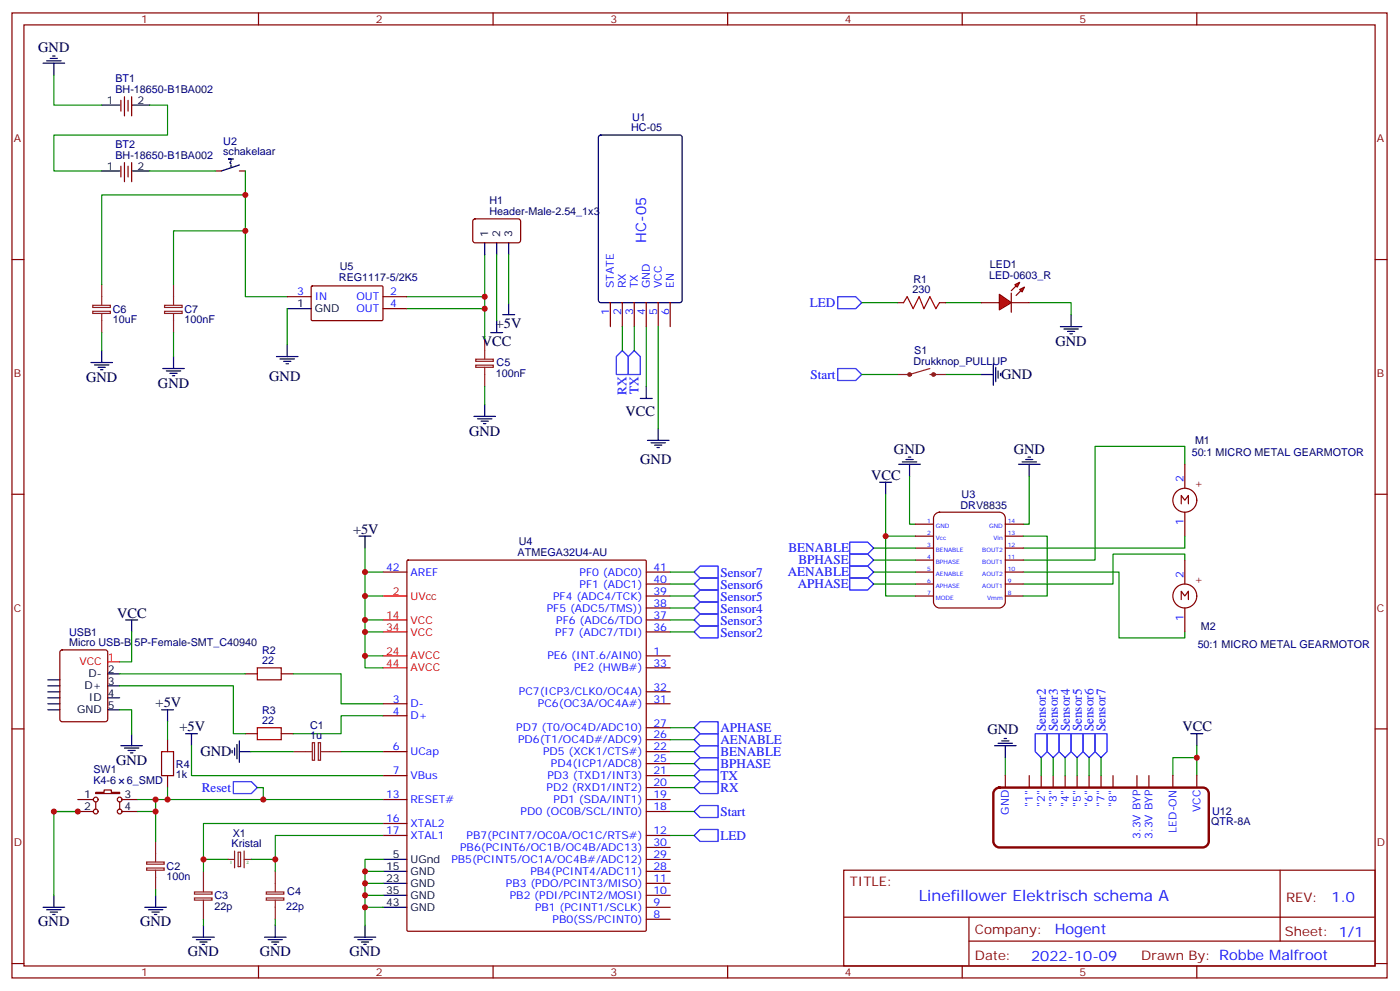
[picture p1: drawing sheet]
<svg xmlns="http://www.w3.org/2000/svg" width="413mm" height="292mm" viewBox="0 0 413 292" stroke-linecap="round" stroke-linejoin="round" font-family="sans-serif">
<g fill="none" stroke="#870000" stroke-width=".35">
<path d="M3.5 3.8h405.4v284.3h-405.4zM7.1 7.3h398.2v277.3h-398.2zM76.2 3.8v3.5M145.3 3.8v3.5M214.5 3.8v3.5M283.6 3.8v3.5M352.8 3.8v3.5M3.5 76.5h3.6M405.3 76.5h3.6M3.5 145.6h3.6M405.3 145.6h3.6M3.5 214.8h3.6"/>
<path d="M405.3 214.8h3.6M248.7 256.4h156.6v28.2h-156.6zM377.3 256.4v20.9M248.7 270.2h156.5M285.6 277.3h119.6M285.6 270.2v14.2M3.5 283.9h3.6M76.2 284.6v3.5M145.3 284.6v3.5M214.5 284.6v3.5M283.6 284.6v3.5M352.8 284.6v3.5"/>
<path d="M405.3 283.9h3.6"/>
</g>
<path d="M278.7 89.2h10.6M303.4 89.2h12.3v3.5M349.2 136.8v-5.3h-26.4v33.5h-21.2M349.2 158v3.5h-47.6M301.6 168.6h28.2v19.4h19.4v-1.8M349.2 165v-1.7h-21.1v8.8h-26.5" fill="none" stroke="#008700" stroke-width=".35"/>
<path d="M312.6 96.2h6.3M313.6 96.9h4.3M314.7 97.6h2.1M315.4 98.4h.7M315.7 92.7v3.5" fill="none" stroke="#000" stroke-width=".35"/>
<g fill="#f00" stroke="#870000" stroke-width=".35">
<path d="M294.6 86.7l3.5 2.5-3.5 2.1z"/>
<path d="M298.1 86.4v5.6z"/>
</g>
<g fill="#870000" stroke="#870000" stroke-width=".35">
<path d="M298.1 85.7l1.4-1.5z"/>
<path d="M300.9 85.7l-1.4 1.4z"/>
</g>
<g fill="#f00" stroke="#870000" stroke-width=".35">
<path d="M299.2 83.9l1.4-.7-.7 1.4z"/>
<path d="M300.6 85.3l1.4-.7-.7 1.4z"/>
</g>
<g fill="none" stroke="#870000" stroke-width=".35">
<path d="M35.6 29.6v3.1M36.7 28.5v5.6M37.7 29.6v3.1M38.8 28.5v5.6M35.6 49v3.1M36.7 47.9v5.7M37.7 49v3.1M38.8 47.9v5.7M63.5 50.4h1.8M70.6 50.4h1.7M179.9 89.2v7M183.4 89.2v7"/>
<path d="M187 89.2v7M190.5 89.2v7M194 89.2v7M197.6 89.2v7M264.6 89.2h1.7M276.9 89.2h1.8M289.3 89.2h5.3M298.1 89.2h5.3M349.2 136.8v7.1M269.9 154.4h5.3M269.9 158h5.3M275.8 151.4l1.1-.5h17.7a1.76 1.76 0 0 1 1.7 1.8v24.7a1.89 1.89 0 0 1-1.7 1.7h-17.7a1.89 1.89 0 0 1-1.7-1.7v-24.7z"/>
<path d="M296.3 154.4h5.3M296.3 158h5.3M348.2 148.4v-2.4l1 1.4 1.1-1.4v2.4M349.2 150.9v7.1M112.9 168.6h7M120 165.2l.3-.2h69.8l.4 .2v108.8l-.2 .3-70 .1-.3-.2zM190.5 168.6h7.1M190.5 172.1h7.1M190.5 175.6h7.1M190.5 179.1h7.1M269.9 161.5h5.3M269.9 165h5.3"/>
<path d="M269.9 168.6h5.3M269.9 172.1h5.3M269.9 175.6h5.3M296.3 161.5h5.3M296.3 165h5.3M296.3 168.6h5.3M296.3 172.1h5.3M296.3 175.6h5.3M348.2 176.7v-2.5l1 1.4 1.1-1.4v2.5M349.2 165v7.1M349.2 179.1v7.1M17.9 191.7l.4-.2h12.7l.7 .4v20l-.4 .7-13 .1-.6-.5-.1-20z"/>
<path d="M72.3 198.5h3.5M82.9 198.5h3.5M190.5 196.8h7.1M190.5 193.3h7.1M190.5 182.7h7.1M190.5 186.2h7.1M49.4 217.9v3.6M72.3 216.2h3.5M82.9 216.2h3.5M112.9 207.4h7M112.9 210.9h7M190.5 207.4h7.1"/>
<path d="M190.5 203.8h7.1M190.5 217.9h7.1M190.5 214.4h7.1M22.9 239.1h4.6M22.9 235.6h4.6M28.2 233.5h2.5v-.7h2.1v.7h2.5v.3h-7.1zM28.2 236.3v2.1M35.3 236.3v2.1M36 239.1h4.6M36 235.6h4.6M49.4 228.5v3.6M112.9 235.6h7"/>
<path d="M112.9 228.5h7M112.9 221.5h7M190.5 239.1h7.1M190.5 235.6h7.1M190.5 232.1h7.1M190.5 228.5h7.1M190.5 225h7.1M190.5 221.5h7.1M296.3 228.5v3.6M303.4 228.5v3.6M306.9 228.5v3.6M310.4 228.5v3.6"/>
<path d="M314 228.5v3.6M317.5 228.5v3.6M321 228.5v3.6M324.6 228.5v3.6M328.1 228.5v3.6M335.1 228.5v3.6M338.7 228.5v3.6M345.7 228.5v3.6M352.8 228.5v3.6M112.9 246.2h7M112.9 242.6h7M190.5 246.2h7.1"/>
<path d="M190.5 256.8h7.1M190.5 253.2h7.1M190.5 249.7h7.1M190.5 270.9h7.1M190.5 267.3h7.1M190.5 263.8h7.1M190.5 260.3h7.1"/>
<circle cx="349.2" cy="147.4" r="3.5"/>
<circle cx="349.2" cy="175.6" r="3.5"/>
<circle cx="28.2" cy="239.1" r=".71"/>
<circle cx="28.2" cy="235.6" r=".71"/>
<circle cx="35.3" cy="239.1" r=".71"/>
<circle cx="35.3" cy="235.6" r=".71"/>
</g>
<path d="M266.3 89.2l1.1-1.8 1.8 3.5 1.7-3.5 1.4 3.5 1.8-3.5 1.8 3.5 1-1.7M75.8 196.8h7.1v3.5h-7.1zM75.8 214.4h7.1v3.5h-7.1zM47.6 221.5h3.6v7h-3.6z" fill="none" stroke="#a10000" stroke-width=".35"/>
<g fill="none" stroke="#008700" stroke-width=".35">
<path d="M15.9 22.2v8.8h14.1M44.1 31h5.3v8.8h-33.5v10.6h14.1M44.1 50.4h19.4M183.4 96.2v7.1M187 96.2v7.1M190.5 96.2v17.7M194 96.2v30M254 89.2h10.6M254 110.3h10.6M278.7 110.3h10.6M261.1 158v17.6h8.8M261.1 145.6v12.4h8.8"/>
<path d="M268.1 140.3v14.1h1.8M301.6 158h7.1v17.6h-7.1M303.4 140.3v14.1h-1.8M107.6 161.5v7.1h5.3M107.6 168.6v7h5.3M107.6 175.6v7.1h5.3M197.6 168.6h7M197.6 172.1h7M197.6 175.6h7M197.6 179.1h7M257.5 168.6h12.4M257.5 172.1h12.4"/>
<path d="M257.5 161.5h12.4M257.5 165h12.4M35.3 198.5h37M38.8 186.2v8.8h-3.5M86.4 198.5h14.1v8.9h12.4M107.6 182.7v3.5h5.3M107.6 186.2v7.1h5.3M107.6 193.3v3.5h5.3M197.6 182.7h7M197.6 186.2h7M35.3 202.1h33.5v14.1h3.5M35.3 209.1h3.5v7.1"/>
<path d="M49.4 212.7v5.2M56.4 219.7v8.8h56.5M112.9 210.9h-12.4v5.3h-14.1M197.6 217.9h7M197.6 214.4h7M352.8 219.7v8.8M15.9 239.1h7h-7v24.7M40.6 239.1h5.3M40.6 235.6h72.3M45.9 235.6v12.3M49.4 232.1v3.5M74.1 221.5h12.3"/>
<path d="M75.8 232.1h1.8v3.5M100.5 221.5h12.4M197.6 232.1h7M197.6 228.5h7M197.6 239.1h7M197.6 225h7M197.6 221.5h7M296.3 223.2v5.3M306.9 223.2v5.3M310.4 223.2v5.3M314 223.2v5.3M317.5 223.2v5.3"/>
<path d="M321 223.2v5.3M324.6 223.2v5.3M352.8 223.2h-7.1v5.3M112.9 256.8h-5.3v3.5M112.9 253.2h-5.3v3.6M112.9 246.2h-31.8v10.6M197.6 246.2h7M45.9 262v1.8M60 270.9v1.7M81.1 270.9v1.7M112.9 267.3h-5.3v5.3M112.9 263.8h-5.3v3.5"/>
<path d="M112.9 260.3h-5.3v3.5"/>
</g>
<g fill="none" stroke="#000" stroke-width=".35">
<path d="M12.7 18.6h6.3M13.8 17.9h4.2M14.8 17.2h2.1M15.5 16.5h.7M15.9 18.6v3.6M30 31h5.3M38.8 31h5.3M176.6 40l.5-.2h23.3l.6 .4 .1 48.3-.5 .6-23.5 .1-.7-.5v-48.2zM30 50.4h5.3M38.8 50.4h5.3M68.1 47.6l-.4 .3 .4 .4M68.1 48.6v.7"/>
<path d="M68.8 46.8h-1.4h.7v.4M70.6 48.6l-5.3 1.8M188.7 117.4h3.6M190.5 113.9v3.5M289.3 110.3h3.5M292.8 107.2v6.3M293.5 108.2v4.3M294.2 109.3v2.1M294.9 110v.7M190.9 129.8h6.3M191.9 130.5h4.2M193 131.2h2.1"/>
<path d="M193.7 131.9h.7M194 126.2v3.6M264.9 136.8h6.4M266 136.1h4.2M267.1 135.4h2.1M267.8 134.7h.7M268.1 136.8v3.5M300.2 136.8h6.4M301.3 136.1h4.2M302.3 135.4h2.1M303 134.7h.7M303.4 136.8v3.5"/>
<path d="M105.8 158h3.6M107.6 158v3.5M259.3 142.1h3.5M261.1 142.1v3.5M31.7 198.5h3.6M37 182.7h3.6M38.8 182.7v3.5M14.1 202.1h3.5M14.1 205.6h3.5M14.1 209.1h3.5M14.1 200.3h3.5M14.1 203.8h3.5"/>
<path d="M14.1 207.4h3.5M31.7 202.1h3.6M31.7 205.6h3.6M31.7 209.1h3.6M35.6 219.7h6.4M38.8 216.2v3.5M47.6 209.1h3.6M49.4 209.1v3.6M54.7 216.2h3.5M56.4 216.2v3.5M69.8 219.4v4.2M70.6 218.3v6.3"/>
<path d="M293.2 219.7h6.3M294.2 219h4.2M295.3 218.3h2.1M296 217.6h.7M296.3 219.7v3.5M351 216.2h3.5M352.8 216.2v3.5M36.7 220.4h4.2M37.7 221.1h2.2M38.5 221.8h.7M68.4 221.1v.7M69.1 220.4v2.1"/>
<path d="M70.6 221.5h3.5M112.9 256.8h7M112.9 253.2h7M12.7 267.3h6.3M13.8 268h4.2M14.8 268.7h2.1M15.5 269.5h.7M15.9 263.8v3.5M42.7 267.3h6.3M43.7 268h4.3M44.8 268.7h2.1M45.5 269.5h.7"/>
<path d="M45.9 263.8v3.5M56.8 276.2h6.3M57.9 276.9h4.2M58.9 277.6h2.1M59.6 278.3h.7M60 272.6v3.6M78 276.2h6.3M79 276.9h4.3M80.1 277.6h2.1M80.8 278.3h.7M81.1 272.6v3.6M104.4 276.2h6.4"/>
<path d="M105.5 276.9h4.2M106.5 277.6h2.2M107.2 278.3h.7M107.6 272.6v3.6M112.9 260.3h7M112.9 263.8h7M112.9 267.3h7"/>
</g>
<g fill="none" stroke="#8c2424" stroke-width=".35">
<path d="M274.1 108.6l-6 1.7h-3.5M274.1 110.3h4.6M92.1 218.8h.6v5.2h-.6zM93.8 218.8h.7v5.2h-.7zM86.4 221.5h5.7M94.5 221.5h6M43.2 254h5.2v.6h-5.2zM43.2 255.8h5.2v.6h-5.2zM45.9 247.9v6M45.9 256.4v5.6M60 256.8v5.9M67 253.2h2.1"/>
<path d="M69.1 250.8v4.9M70.2 251.1h.7v4.2h-.7zM72 253.2h2.1M72 250.8v4.9M81.1 256.8v5.9M57.3 262.8h5.2v.7h-5.2zM57.3 264.6h5.2v.6h-5.2zM60 265.2v5.7M78.5 262.8h5.2v.7h-5.2zM78.5 264.6h5.2v.6h-5.2zM81.1 265.2v5.7"/>
</g>
<g fill="none" stroke="#8c2424" stroke-width=".71">
<circle cx="268.1" cy="110.3" r=".35"/>
<circle cx="275.2" cy="110.3" r=".35"/>
</g>
<path d="M293.4 232.6l1.2-.5h59.9a1.76 1.76 0 0 1 1.8 1.7v14.1a1.89 1.89 0 0 1-1.8 1.8h-59.9a1.89 1.89 0 0 1-1.8-1.8v-14.1z" fill="none" stroke="#870000" stroke-width=".71"/>
<path d="M112.9 175.6h7M31.7 195h3.6M112.9 182.7h7M112.9 186.2h7M112.9 193.3h7M112.9 196.8h7" fill="none" stroke="#f00" stroke-width=".35"/>
<g fill="none" stroke="#00f" stroke-width=".35">
<path d="M246.9 87.4h5.3l1.8 1.8-1.8 1.7h-5.3zM183.4 103.3l1.8 1.8v5.2h-3.5v-5.2zM187 103.3l1.7 1.8v5.2h-3.5v-5.2zM246.9 108.6h5.3l1.8 1.7-1.8 1.8h-5.3zM250.5 159.7h5.3l1.7 1.8-1.7 1.8h-5.3zM204.6 179.1l1.8-1.7h5.3v3.5h-5.3zM204.6 175.6l1.8-1.8h5.3v3.6h-5.3zM204.6 172.1l1.8-1.8h5.3v3.5h-5.3zM204.6 168.6l1.8-1.8h5.3v3.5h-5.3zM250.5 170.3h5.3l1.7 1.8-1.7 1.7h-5.3zM250.5 166.8h5.3l1.7 1.8-1.7 1.7h-5.3zM250.5 163.3h5.3l1.7 1.7-1.7 1.8h-5.3z"/>
<path d="M204.6 186.2l1.8-1.8h5.3v3.6h-5.3zM204.6 182.7l1.8-1.8h5.3v3.5h-5.3zM204.6 214.4l1.8-1.7h5.3v3.5h-5.3zM204.6 217.9l1.8-1.7h5.3v3.5h-5.3zM305.2 216.2h3.5v5.3l-1.8 1.7-1.7-1.7zM308.7 216.2h3.5v5.3l-1.8 1.7-1.7-1.7zM312.2 216.2h3.5v5.3l-1.7 1.7-1.8-1.7zM315.7 216.2h3.6v5.3l-1.8 1.7-1.8-1.7zM319.3 216.2h3.5v5.3l-1.8 1.7-1.7-1.7zM322.8 216.2h3.5v5.3l-1.7 1.7-1.8-1.7zM68.8 230.3h5.3l1.7 1.8-1.7 1.7h-5.3zM204.6 232.1l1.8-1.8h5.3v3.5h-5.3z"/>
<path d="M204.6 239.1l1.8-1.8h5.3v3.6h-5.3zM204.6 225l1.8-1.8h5.3v3.6h-5.3zM204.6 221.5l1.8-1.8h5.3v3.5h-5.3zM206.4 226.8h5.3v3.5h-5.3l-1.8-1.8zM204.6 246.2l1.8-1.8h5.3v3.5h-5.3z"/>
</g>
<g fill="#8c2424">
<circle cx="74.1" cy="253.2" r=".18"/>
<circle cx="67" cy="253.2" r=".18"/>
</g>
<g fill="none" stroke="#008700" stroke-width=".35">
<path d="M72.3 50.4v37h12.4M72.3 57.4h-42.3v26.5M72.3 68h-21.1v15.9M142.9 75.1v12.3h-23M146.4 75.1v19.4M149.9 75.1v14.1M30 98v5.3M51.2 98v7.1M84.7 90.9v10.6M142.9 87.4v3.5h-23M142.9 90.9v8.9M142.9 113.9v5.3"/>
<path d="M60 253.2h7M74.1 253.2h7M112.9 242.6h-52.9v14.2"/>
</g>
<g fill="none" stroke="#000" stroke-width=".35">
<path d="M142.9 71.5v3.6M146.4 71.5v3.6M149.9 71.5v3.6M84.7 90.9h7M144.6 98h3.6M146.4 94.5v3.5M148.2 92.7h3.5M149.9 89.2v3.5M26.8 106.8h6.4M27.9 107.5h4.2M28.9 108.2h2.1M29.6 108.9h.7"/>
<path d="M30 103.3v3.5M48 108.6h6.3M49 109.3h4.3M50.1 110h2.1M50.8 110.7h.7M51.2 105.1v3.5M81.5 105.1h6.3M82.5 105.8h4.3M83.6 106.5h2.1M84.3 107.2h.7M84.7 101.5v3.6M142.9 119.2v3.5"/>
<path d="M139.7 122.7h6.3M140.8 123.4h4.2M141.8 124.1h2.1M142.5 124.8h.7"/>
</g>
<path d="M27.3 90h5.2v.6h-5.2zM27.3 91.7h5.2v.7h-5.2zM30 83.9v6M30 92.4v5.6M48.5 90h5.2v.6h-5.2zM48.5 91.7h5.2v.7h-5.2zM51.2 83.9v6M51.2 92.4v5.6M142.9 99.8v6M140.2 105.8h5.2v.7h-5.2zM140.2 107.6h5.2v.6h-5.2zM142.9 108.2v5.7" fill="none" stroke="#8c2424" stroke-width=".35"/>
<path d="M139.6 64.7l.5-.2h12.9l.5 .7-.1 5.9-.6 .4h-13l-.5-.7v-5.6zM84.7 87.4h7M91.8 84.4l.3-.2 20.6 .1 .2 .3-.1 9.7-.3 .2-20.6-.1-.2-.3zM112.9 87.4h7M112.9 90.9h7" fill="none" stroke="#870000" stroke-width=".35"/>
<g fill="#c00">
<circle cx="261.1" cy="158" r=".88"/>
<circle cx="352.8" cy="223.2" r=".88"/>
<circle cx="107.6" cy="267.3" r=".88"/>
<circle cx="107.6" cy="263.8" r=".88"/>
<circle cx="107.6" cy="260.3" r=".88"/>
<circle cx="107.6" cy="256.8" r=".88"/>
<circle cx="107.6" cy="168.6" r=".88"/>
<circle cx="107.6" cy="175.6" r=".88"/>
<circle cx="107.6" cy="182.7" r=".88"/>
<circle cx="107.6" cy="186.2" r=".88"/>
<circle cx="107.6" cy="193.3" r=".88"/>
<circle cx="15.9" cy="239.1" r=".88"/>
<circle cx="45.9" cy="235.6" r=".88"/>
<circle cx="45.9" cy="239.1" r=".88"/>
<circle cx="22.9" cy="239.1" r=".88"/>
<circle cx="77.6" cy="235.6" r=".88"/>
<circle cx="49.4" cy="235.6" r=".88"/>
<circle cx="60" cy="253.2" r=".88"/>
<circle cx="81.1" cy="253.2" r=".88"/>
<circle cx="142.9" cy="87.4" r=".88"/>
<circle cx="142.9" cy="90.9" r=".88"/>
<circle cx="72.3" cy="57.4" r=".88"/>
<circle cx="72.3" cy="68" r=".88"/>
</g>
<text font-size="4.6" fill="#00f" x="270.8" y="265.4">Linefillower Elektrisch schema A</text>
<g font-size="4.2">
<text x="11.3" y="15.4">GND</text>
<text x="142.1" y="102">VCC</text>
<text x="146.2" y="96.7">+5V</text>
<text x="311.1" y="101.9">GND</text>
<text x="25.4" y="112.5">GND</text>
<text x="79.4" y="112.1">GND</text>
<text x="295.1" y="111.7">GND</text>
<text x="46.6" y="114.2">GND</text>
<text x="184.4" y="122.5">VCC</text>
<text x="138.3" y="128.3">GND</text>
<text x="188.7" y="136.8">GND</text>
<text x="263.5" y="133.7">GND</text>
<text x="298.8" y="133.7">GND</text>
<text x="256.8" y="141.4">VCC</text>
<text x="104.1" y="157.3">+5V</text>
<text x="34.6" y="182">VCC</text>
<text x="45.9" y="208.4">+5V</text>
<text x="52.9" y="215.5">+5V</text>
<text x="348.5" y="215.5">VCC</text>
<text x="291" y="216.2">GND</text>
<text x="34.2" y="225.4">GND</text>
<text x="59.1" y="222.9">GND</text>
<text x="11.3" y="273">GND</text>
<text x="41.3" y="273">GND</text>
<text x="55.4" y="281.8">GND</text>
<text x="76.6" y="281.8">GND</text>
<text x="103" y="281.8">GND</text>
</g>
<g font-size="4.2" fill="#00f">
<text x="190.5" y="71.5" transform="rotate(-90 190.5 71.5)">HC-05</text>
<text x="392.5" y="265.7">1.0</text>
<text x="310.9" y="275.2">Hogent</text>
<text x="304" y="283">2022-10-09</text>
</g>
<g font-size="3.9" fill="#00f">
<text x="238.7" y="90.4">LED</text>
<text x="238.9" y="111.6">Start</text>
<text x="184.7" y="116.3" transform="rotate(-90 184.7 116.3)">RX</text>
<text x="188.2" y="116.1" transform="rotate(-90 188.2 116.1)">TX</text>
<text x="232.4" y="162.8">BENABLE</text>
<text x="235.3" y="166.3">BPHASE</text>
<text x="212.4" y="173.4">Sensor6</text>
<text x="212.4" y="169.9">Sensor7</text>
<text x="232.2" y="169.8">AENABLE</text>
<text x="235.1" y="173.4">APHASE</text>
<text x="212.4" y="177">Sensor5</text>
<text x="212.4" y="184">Sensor3</text>
<text x="212.4" y="180.5">Sensor4</text>
<text x="212.4" y="187.5">Sensor2</text>
<text x="212.4" y="215.8">APHASE</text>
<text x="308.3" y="215.5" transform="rotate(-90 308.3 215.5)">Sensor2</text>
<text x="311.8" y="215.5" transform="rotate(-90 311.8 215.5)">Sensor3</text>
<text x="315.3" y="215.5" transform="rotate(-90 315.3 215.5)">Sensor4</text>
<text x="318.8" y="215.5" transform="rotate(-90 318.8 215.5)">Sensor5</text>
<text x="322.4" y="215.5" transform="rotate(-90 322.4 215.5)">Sensor6</text>
<text x="325.9" y="215.5" transform="rotate(-90 325.9 215.5)">Sensor7</text>
<text x="212.4" y="219.3">AENABLE</text>
<text x="212.4" y="226.3">BPHASE</text>
<text x="212.4" y="222.8">BENABLE</text>
<text x="59.5" y="233.3">Reset</text>
<text x="212.4" y="229.9">TX</text>
<text x="212.4" y="233.4">RX</text>
<text x="212.4" y="240.5">Start</text>
<text x="212.4" y="247.6">LED</text>
</g>
<g font-size="3.9" fill="#800">
<text x="250.5" y="261">TITLE:</text>
<text x="379.1" y="265.7">REV:</text>
<text x="287.4" y="275.2">Company:</text>
<text x="378.7" y="275.8">Sheet: 1/1</text>
<text x="287.4" y="282.9">Date:</text>
<text x="336.4" y="282.9">Drawn By: Robbe Malfroot</text>
</g>
<g font-size="3.2" fill="#800">
<text x="41.6" y="6.8">1</text>
<text x="110.8" y="6.8">2</text>
<text x="179.9" y="6.8">3</text>
<text x="249.1" y="6.8">4</text>
<text x="318.2" y="6.8">5</text>
<text x="4.1" y="41.9">A</text>
<text x="405.9" y="41.9">A</text>
<text x="4.1" y="111.1">B</text>
<text x="405.9" y="111.1">B</text>
<text x="352.1" y="143.5">+</text>
<text x="352.1" y="171.7">+</text>
<text x="4.1" y="180.2">C</text>
<text x="405.9" y="180.2">C</text>
<text x="4.1" y="249.3">D</text>
<text x="405.9" y="249.3">D</text>
<text x="41.6" y="287.6">1</text>
<text x="110.8" y="287.6">2</text>
<text x="179.9" y="287.6">3</text>
<text x="249.1" y="287.6">4</text>
<text x="318.2" y="287.6">5</text>
</g>
<g font-size="3.2" fill="#000080">
<text x="34" y="27.4">BH-18650-B1BA002</text>
<text x="34" y="24.2">BT1</text>
<text x="186.3" y="35.7">U1</text>
<text x="186.1" y="38.7">HC-05</text>
<text x="34" y="46.8">BH-18650-B1BA002</text>
<text x="34" y="43.6">BT2</text>
<text x="65.8" y="45.8">schakelaar</text>
<text x="65.8" y="42.7">U2</text>
<text x="144.3" y="63.4">Header-Male-2.54_1x3</text>
<text x="144.3" y="60.3">H1</text>
<text x="99.9" y="82.7">REG1117-5/2K5</text>
<text x="100.2" y="79.5">U5</text>
<text x="269.2" y="83.3">R1</text>
<text x="291.5" y="82.1">LED-0603_R</text>
<text x="291.8" y="79.1">LED1</text>
<text x="269" y="86.4">230</text>
<text x="33.2" y="95.3">10uF</text>
<text x="33.2" y="92.1">C6</text>
<text x="54.4" y="95.3">100nF</text>
<text x="54.4" y="92.1">C7</text>
<text x="146.4" y="108">C5</text>
<text x="269.2" y="107.5">Drukknop_PULLUP</text>
<text x="269.5" y="104.3">S1</text>
<text x="146.1" y="111.2">100nF</text>
<text x="352.3" y="131">M1</text>
<text x="351.3" y="134.5">50:1 MICRO METAL GEARMOTOR</text>
<text x="283.1" y="149.9">DRV8835</text>
<text x="283.4" y="146.7">U3</text>
<text x="152.9" y="160.7">U4</text>
<text x="152.6" y="163.9">ATMEGA32U4-AU</text>
<text x="354" y="185.6">M2</text>
<text x="20.4" y="190.4">Micro USB-B 5P-Female-SMT_C40940</text>
<text x="20.4" y="187.3">USB1</text>
<text x="353" y="190.9">50:1 MICRO METAL GEARMOTOR</text>
<text x="77.3" y="195.7">22</text>
<text x="77.3" y="192.6">R2</text>
<text x="77.3" y="213.4">22</text>
<text x="77.3" y="210.3">R3</text>
<text x="91.4" y="214.7">C1</text>
<text x="91.4" y="217.8">1u</text>
<text x="27.5" y="227.9">SW1</text>
<text x="51.9" y="226.2">R4</text>
<text x="27.5" y="230.9">K4-6</text>
<text x="37.4" y="230.9">6_SMD</text>
<text x="51.9" y="229.3">1k</text>
<text x="357" y="243.1">QTR-8A</text>
<text x="357.3" y="240">U12</text>
<text x="68.3" y="249.7">Kristal</text>
<text x="68.6" y="246.5">X1</text>
<text x="49.1" y="256.2">C2</text>
<text x="49.1" y="259.3">100n</text>
<text x="84.7" y="263.8">C4</text>
<text x="63.2" y="268.1">22p</text>
<text x="63.2" y="265">C3</text>
<text x="84.4" y="268.1">22p</text>
</g>
<g font-size="3.2">
<text x="31.5" y="30.6">1</text>
<text x="40.6" y="30.6">2</text>
<text x="31.5" y="50">1</text>
<text x="40.6" y="50">2</text>
<text x="143.9" y="69.8" transform="rotate(-90 143.9 69.8)">1</text>
<text x="147.5" y="69.8" transform="rotate(-90 147.5 69.8)">2</text>
<text x="151" y="69.8" transform="rotate(-90 151 69.8)">3</text>
<text x="87.6" y="90.6">1</text>
<text x="92.8" y="92">GND</text>
<text x="24.9" y="203.1">D+</text>
<text x="26.1" y="199.6">D-</text>
<text x="31.7" y="198.2">2</text>
<text x="31.7" y="201.7">3</text>
<text x="26.2" y="206.7">ID</text>
<text x="31.7" y="205.2">4</text>
<text x="31.7" y="208.8">5</text>
<text x="22.7" y="210.2">GND</text>
<text x="24.8" y="238.8">2</text>
<text x="24.8" y="235.2">1</text>
<text x="36.7" y="238.8">4</text>
<text x="36.7" y="235.2">3</text>
<text x="113.8" y="256.4">15</text>
<text x="115.8" y="252.9">5</text>
<text x="121" y="257.8">GND</text>
<text x="121" y="254.3">UGnd</text>
<text x="113.8" y="259.9">23</text>
<text x="113.8" y="263.5">35</text>
<text x="121" y="261.3">GND</text>
<text x="113.8" y="267">43</text>
<text x="121" y="264.9">GND</text>
<text x="121" y="268.4">GND</text>
</g>
<g font-size="3.2" fill="#00f">
<text x="87.6" y="87.1">3</text>
<text x="92.8" y="88.5">IN</text>
<text x="105.1" y="88.5">OUT</text>
<text x="115" y="87.1">2</text>
<text x="181" y="84.9" transform="rotate(-90 181 84.9)">STATE</text>
<text x="184.5" y="84.9" transform="rotate(-90 184.5 84.9)">RX</text>
<text x="188" y="84.9" transform="rotate(-90 188 84.9)">TX</text>
<text x="191.6" y="84.9" transform="rotate(-90 191.6 84.9)">GND</text>
<text x="195.1" y="84.9" transform="rotate(-90 195.1 84.9)">VCC</text>
<text x="198.6" y="84.9" transform="rotate(-90 198.6 84.9)">EN</text>
<text x="105.1" y="92">OUT</text>
<text x="115" y="90.6">4</text>
<text x="179.6" y="93" transform="rotate(-90 179.6 93)">1</text>
<text x="183.1" y="93" transform="rotate(-90 183.1 93)">2</text>
<text x="186.6" y="93" transform="rotate(-90 186.6 93)">3</text>
<text x="190.1" y="93" transform="rotate(-90 190.1 93)">4</text>
<text x="193.7" y="93" transform="rotate(-90 193.7 93)">5</text>
<text x="197.2" y="93" transform="rotate(-90 197.2 93)">6</text>
<text x="348.9" y="142.1" transform="rotate(-90 348.9 142.1)">2</text>
<text x="348.9" y="154.7" transform="rotate(-90 348.9 154.7)">1</text>
<text x="113.8" y="168.2">42</text>
<text x="121" y="169.6">AREF</text>
<text x="170.8" y="169.6">PF0 (ADC0)</text>
<text x="170.8" y="173.1">PF1 (ADC1)</text>
<text x="192.6" y="168.2">41</text>
<text x="192.6" y="171.7">40</text>
<text x="348.9" y="170.3" transform="rotate(-90 348.9 170.3)">2</text>
<text x="163" y="176.7">PF4 (ADC4/TCK)</text>
<text x="192.6" y="175.3">39</text>
<text x="192.6" y="178.8">38</text>
<text x="161.2" y="180.2">PF5 (ADC5/TMS))</text>
<text x="163.9" y="183.7">PF6 (ADC6/TDO</text>
<text x="192.6" y="182.3">37</text>
<text x="192.6" y="185.8">36</text>
<text x="348.9" y="182.9" transform="rotate(-90 348.9 182.9)">1</text>
<text x="163.7" y="187.3">PF7 (ADC7/TDI)</text>
<text x="161.3" y="194.3">PE6 (INT.6/AIN0)</text>
<text x="169.2" y="197.8">PE2 (HWB#)</text>
<text x="192.6" y="196.4">33</text>
<text x="192.6" y="192.9">1</text>
<text x="192.6" y="203.5">32</text>
<text x="115.8" y="207">3</text>
<text x="121" y="208.4">D-</text>
<text x="153" y="204.9">PC7(ICP3/CLK0/OC4A)</text>
<text x="158.6" y="208.4">PC6(OC3A/OC4A#)</text>
<text x="192.6" y="207">31</text>
<text x="115.8" y="210.5">4</text>
<text x="121" y="211.9">D+</text>
<text x="152.2" y="215.5">PD7 (T0/OC4D/ADC10)</text>
<text x="192.6" y="214.1">27</text>
<text x="115.8" y="221.1">6</text>
<text x="152.7" y="219">PD6(T1/OC4D#/ADC9)</text>
<text x="192.6" y="221.1">22</text>
<text x="192.6" y="217.6">26</text>
<text x="121" y="222.5">UCap</text>
<text x="160.1" y="222.5">PD5 (XCK1/CTS#)</text>
<text x="162.4" y="226.1">PD4(ICP1/ADC8)</text>
<text x="192.6" y="224.6">25</text>
<text x="115.8" y="228.2">7</text>
<text x="121" y="229.6">VBus</text>
<text x="161.1" y="233.1">PD2 (RXD1/INT2)</text>
<text x="161.4" y="229.6">PD3 (TXD1/INT3)</text>
<text x="192.6" y="231.7">20</text>
<text x="192.6" y="228.2">21</text>
<text x="113.8" y="235.2">13</text>
<text x="121" y="236.6">RESET#</text>
<text x="163.2" y="236.6">PD1 (SDA/INT1)</text>
<text x="192.6" y="238.8">18</text>
<text x="192.6" y="235.2">19</text>
<text x="304.4" y="237.7" transform="rotate(-90 304.4 237.7)">&quot;1&quot;</text>
<text x="308" y="237.7" transform="rotate(-90 308 237.7)">&quot;2&quot;</text>
<text x="311.5" y="237.7" transform="rotate(-90 311.5 237.7)">&quot;3&quot;</text>
<text x="315" y="237.7" transform="rotate(-90 315 237.7)">&quot;4&quot;</text>
<text x="318.6" y="237.7" transform="rotate(-90 318.6 237.7)">&quot;5&quot;</text>
<text x="322.1" y="237.7" transform="rotate(-90 322.1 237.7)">&quot;6&quot;</text>
<text x="325.6" y="237.7" transform="rotate(-90 325.6 237.7)">&quot;7&quot;</text>
<text x="329.1" y="237.7" transform="rotate(-90 329.1 237.7)">&quot;8&quot;</text>
<text x="353.8" y="239.4" transform="rotate(-90 353.8 239.4)">VCC</text>
<text x="113.8" y="245.8">17</text>
<text x="113.8" y="242.3">16</text>
<text x="121" y="243.7">XTAL2</text>
<text x="153.5" y="240.2">PD0 (OC0B/SCL/INT0)</text>
<text x="192.6" y="245.8">12</text>
<text x="297.4" y="240" transform="rotate(-90 297.4 240)">GND</text>
<text x="346.8" y="245.3" transform="rotate(-90 346.8 245.3)">LED-ON</text>
<text x="121" y="247.2">XTAL1</text>
<text x="135.6" y="250.8">PB6(PCINT6/OC1B/OC4B/ADC13)</text>
<text x="137.5" y="247.2">PB7(PCINT7/OC0A/OC1C/RTS#)</text>
<text x="192.6" y="249.3">30</text>
<text x="336.2" y="247.3" transform="rotate(-90 336.2 247.3)">3.3V BYP</text>
<text x="339.7" y="247.3" transform="rotate(-90 339.7 247.3)">3.3V BYP</text>
<text x="133.1" y="254.3">PB5(PCINT5/OC1A/OC4B#/ADC12)</text>
<text x="156.3" y="257.8">PB4(PCINT4/ADC11)</text>
<text x="192.6" y="256.4">28</text>
<text x="192.6" y="252.9">29</text>
<text x="149.1" y="261.3">PB3 (PDO/PCINT3/MISO)</text>
<text x="192.6" y="263.5">10</text>
<text x="192.6" y="259.9">11</text>
<text x="150.3" y="264.9">PB2 (PDI/PCINT2/MOSI)</text>
<text x="157.7" y="268.4">PB1 (PCINT1/SCLK)</text>
<text x="192.6" y="267">9</text>
<text x="162.9" y="271.9">PB0(SS/PCINT0)</text>
<text x="192.6" y="270.5">8</text>
</g>
<g font-size="3.2" fill="#f00">
<text x="115.8" y="175.3">2</text>
<text x="121" y="176.7">UVcc</text>
<text x="113.8" y="182.3">14</text>
<text x="113.8" y="185.8">34</text>
<text x="121" y="183.7">VCC</text>
<text x="121" y="187.3">VCC</text>
<text x="23.4" y="196.1">VCC</text>
<text x="31.7" y="194.7">1</text>
<text x="113.8" y="192.9">24</text>
<text x="113.8" y="196.4">44</text>
<text x="121" y="194.3">AVCC</text>
<text x="121" y="197.8">AVCC</text>
</g>
<g font-size="1.8" fill="#00f">
<text x="273.3" y="154.1">1</text>
<text x="275.9" y="155.5">GND</text>
<text x="291.6" y="155.5">GND</text>
<text x="297" y="154.1">14</text>
<text x="273.3" y="157.6">2</text>
<text x="273.3" y="161.1">3</text>
<text x="275.9" y="159">Vcc</text>
<text x="292.8" y="159">Vin</text>
<text x="297" y="161.1">12</text>
<text x="297" y="157.6">13</text>
<text x="273.3" y="164.7">4</text>
<text x="275.9" y="162.6">BENABLE</text>
<text x="275.9" y="166.1">BPHASE</text>
<text x="289.5" y="166.1">BOUT1</text>
<text x="289.5" y="162.6">BOUT2</text>
<text x="297" y="164.7">11</text>
<text x="273.3" y="168.2">5</text>
<text x="273.3" y="171.7">6</text>
<text x="275.9" y="169.6">AENABLE</text>
<text x="275.9" y="173.1">APHASE</text>
<text x="289.5" y="173.1">AOUT1</text>
<text x="289.5" y="169.6">AOUT2</text>
<text x="297" y="171.7">9</text>
<text x="297" y="168.2">10</text>
<text x="273.3" y="175.3">7</text>
<text x="275.9" y="176.7">MODE</text>
<text x="291" y="176.7">Vmm</text>
<text x="297" y="175.3">8</text>
</g>
<g font-size="1.4" fill="#238d23">
<text x="67.7" y="254.6">1</text>
<text x="72.7" y="254.6">2</text>
</g>
</svg>
